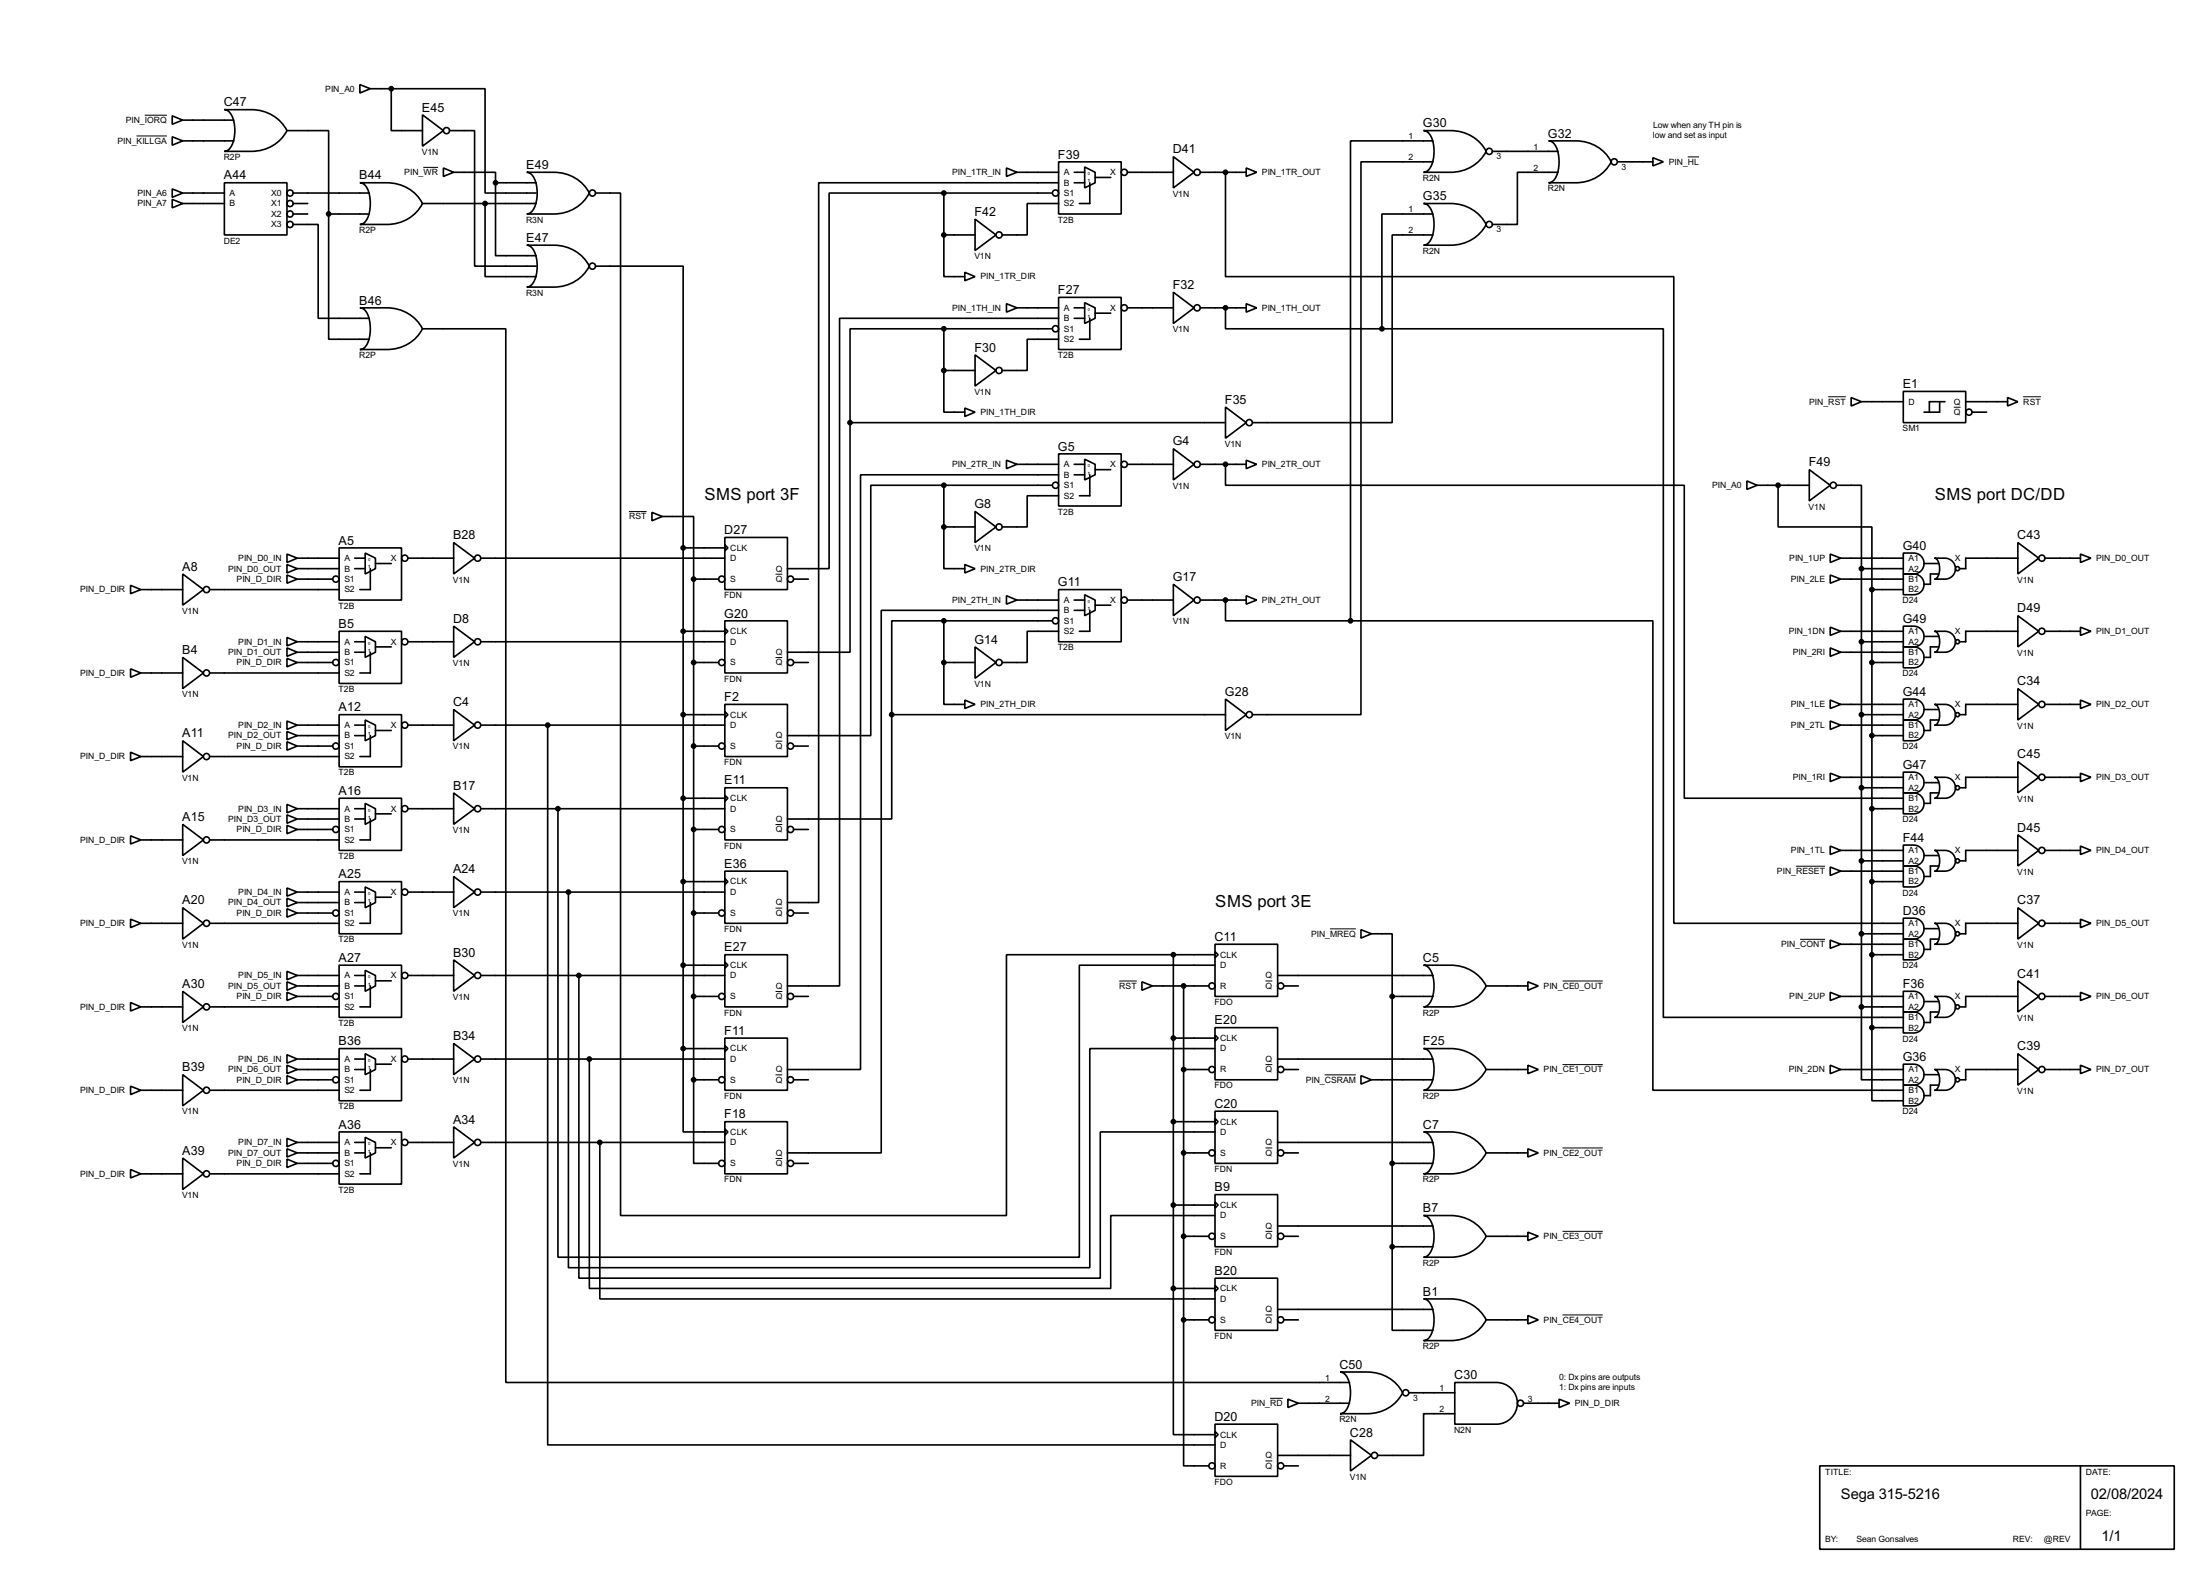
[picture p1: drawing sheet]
<svg xmlns="http://www.w3.org/2000/svg" width="536mm" height="383mm" viewBox="0 0 536 383" stroke-linecap="round" stroke-linejoin="round" font-family="sans-serif">
<g fill="none" stroke="#000" stroke-width=".4">
<path d="M42 28.2l2.5 1.1-2.5 1zM42 33.3l2.5 1-2.5 1.1zM44.5 34.3h12.5M44.5 29.3h12.5M54.7 26.7h6.6a9.6 9.6 0 0 1 8.6 5.1 9.6 9.6 0 0 1-8.6 5.1h-6.6a3.2 3.2 0 0 0 2.3-3.2 7.7 7.7 0 0 0-1.3-6.6zM69.9 31.8h10.2v20.3M87.7 20.6l2.5 1-2.5 1.1zM90.2 21.6h5.1M95.3 21.6v10.2h7.6M95.3 21.6h22.9v25.4h12.4M102.9 28l5.1 3.8-5.1 3.8zM109.5 31.8h6.1v33h15"/>
<path d="M257.9 39.4h15.2v12.7h-15.2zM285.8 38.2l5.1 3.8-5.1 3.8zM346.8 31.8h6.6a9.6 9.6 0 0 1 8.6 5.1 9.6 9.6 0 0 1-8.6 5.1h-6.6a3.2 3.2 0 0 0 2.3-3.2 7.6 7.6 0 0 0-1.3-6.6zM349.1 39.4h-17.6v134.6h-26.4M349.1 34.3h-20.1v116.9M363.5 36.9h16M377.2 34.3h6.6a9.5 9.5 0 0 1 8.7 5.1 9.5 9.5 0 0 1-8.7 5.1h-6.6a3.2 3.2 0 0 0 2.4-3.1 7.8 7.8 0 0 0-1.3-6.7zM394 39.4h8.6M402.6 38.4l2.6 1-2.6 1zM42 46l2.5 1-2.5 1.1zM42 48.6l2.5 1-2.5 1zM44.5 49.6h10.2"/>
<path d="M44.5 47h10.2M54.7 44.5h15.2v12.7h-15.2zM71.4 54.7h6.1v22.8h12.5M71.4 49.6h3.6M71.4 52.1h3.6M71.4 47h18.6M80.1 52.1v30.5h9.9M80.1 52.1h9.9M87.7 44.5h6.6a9.5 9.5 0 0 1 8.6 5.1 9.5 9.5 0 0 1-8.6 5.1h-6.6a3.2 3.2 0 0 0 2.3-3.2 7.7 7.7 0 0 0-1.3-6.6zM102.9 49.6h27.7M108 40.9l2.5 1.1-2.5 1zM110.5 42h10.2v2.5"/>
<path d="M118.2 49.6v17.8h12.4M120.7 44.5v17.8h9.9M120.7 44.5h9.9M128.3 59.7h6.6a9.6 9.6 0 0 1 8.7 5.1 9.6 9.6 0 0 1-8.7 5.1h-6.6a3.2 3.2 0 0 0 2.4-3.1 7.7 7.7 0 0 0-1.4-6.7zM128.3 42h6.6a9.6 9.6 0 0 1 8.7 5 9.6 9.6 0 0 1-8.7 5.1h-6.6a3.2 3.2 0 0 0 2.4-3.1 7.6 7.6 0 0 0-1.4-6.6zM145.1 47h6.1v249h94v-63.5h40.6M229.9 57.2v10.2h5.1M229.9 47h-27.9v91.5h-10.2M229.9 47h26.4M229.9 57.2h7.6M229.9 47v10.2M237.5 53.4l5.1 3.8-5.1 3.8z"/>
<path d="M245.2 40.9l2.5 1.1-2.5 1zM247.7 42h10.2M257.9 49.6h-7.7v7.6h-6.1M257.9 44.5h-58.5v175.3h-7.6M261.7 42h2.5M261.7 44.5h2.5M264.2 40.7l2.6 1.3v2.5l-2.6 1.3zM265.5 44.5v5.1h-2.6M266.8 43.2h3.8M274.6 42h11.2M292.4 42h11.2M298.5 42v25.4h109.2v157.4h55.9"/>
<path d="M303.6 40.9l2.5 1.1-2.5 1zM346.8 49.6h6.6a9.6 9.6 0 0 1 8.6 5.1 9.6 9.6 0 0 1-8.6 5h-6.6a3.2 3.2 0 0 0 2.3-3.1 7.7 7.7 0 0 0-1.3-6.6zM349.1 57.2h-10v45.7h-34M349.1 52.1h-12.5v28M379.5 42h-9.9v12.7h-6.1M87.7 75h6.6a9.6 9.6 0 0 1 8.6 5.1 9.5 9.5 0 0 1-8.6 5h-6.6a3.1 3.1 0 0 0 2.3-3.1 7.8 7.8 0 0 0-1.3-6.6zM145.1 64.8h21.3v68.6M235 66.3l2.5 1.1-2.5 1zM245.2 74l2.5 1-2.5 1zM247.7 75h10.2M257.9 72.4h15.2v12.7h-15.2zM257.9 77.5h-53.4v162.6h-12.7"/>
<path d="M261.7 75h2.5M261.7 77.5h2.5M264.2 73.7l2.6 1.3v2.5l-2.6 1.3zM265.5 77.5v5.1h-2.6M266.8 76.3h3.8M274.6 75h11.2M285.8 71.2l5.1 3.8-5.1 3.8zM292.4 75h11.2M298.5 75v5.1h38.1M303.6 74l2.5 1-2.5 1zM102.9 80.1h20.3v256.5h205.5M229.9 80.1h-22.8v22.8"/>
<path d="M229.9 90.2v10.2h5.1M229.9 80.1v10.1M229.9 80.1h26.4M229.9 90.2h7.6M235 99.4l2.5 1-2.5 1zM237.5 86.4l5.1 3.8-5.1 3.8zM257.9 82.6h-7.7v7.6h-6.1M298.5 99.1l5.1 3.8-5.1 3.8zM336.6 80.1h68.6v167.6h58.4M450.9 96.8l2.5 1-2.5 1.1zM453.4 97.8h10.2M463.6 95.3h15.2v7.6h-15.2z"/>
<path d="M472.5 97.8v2.6h-3.8M473.8 97.8h-3.8v2.6M478.8 97.8h10.2M489 96.8l2.5 1-2.5 1.1zM207.1 102.9v55.9h-15.3M207.1 102.9h91.4M229.9 118.2h-17.8v60.9h-20.3M229.9 118.2h26.4M229.9 118.2v10.1M245.2 112.1l2.5 1-2.5 1zM247.7 113.1h10.2M257.9 110.5h15.2v12.7h-15.2z"/>
<path d="M257.9 115.6h-48.3v144.8h-17.8M261.7 113.1h2.5M261.7 115.6h2.5M264.2 111.8l2.6 1.3v2.5l-2.6 1.3zM265.5 115.6v5.1h-2.6M266.8 114.4h3.8M274.6 113.1h11.2M285.8 109.3l5.1 3.8-5.1 3.8zM292.4 113.1h11.2M298.5 113.1v5.1h111.8v76.2h53.3M303.6 112.1l2.5 1-2.5 1zM425.5 117.1l2.5 1.1-2.5 1z"/>
<path d="M428 118.2h12.7M433.1 118.2v10.1h22.9v15.3M440.7 114.4l5.1 3.8-5.1 3.8zM447.3 118.2h6.1v20.3M480.4 100.4h3.5M44.5 139.8l5.1 3.8-5.1 3.8zM69.9 134.9l2.5 1-2.5 1.1zM69.9 137.5l2.5 1-2.5 1zM72.4 135.9h10.2M72.4 138.5h10.2M82.6 133.4h15.2v12.7h-15.2zM86.4 135.9h2.6"/>
<path d="M86.4 138.5h2.6M89 134.7l2.5 1.2v2.6l-2.5 1.3zM90.2 138.5v5.1h-2.5M91.5 137.2h3.8M99.4 135.9h11.1M110.5 132.1l5.1 3.8-5.1 3.9zM117.1 135.9h59.5M158.8 124.8l2.5 1-2.5 1zM161.3 125.8h7.7v15.2M166.4 133.4v121.9M166.4 133.4h10.2M176.6 130.9h15.2v12.7h-15.2z"/>
<path d="M176.6 132.6l.7 .8-.7 .8zM229.9 128.3v10.2h5.1M229.9 128.3h7.6M235 137.5l2.5 1-2.5 1zM237.5 124.5l5.1 3.8-5.1 3.8zM257.9 120.7h-7.7v7.6h-6.1M445.8 134.9l2.6 1-2.6 1.1zM448.4 135.9h15.2M453.4 138.5h10.2M453.4 138.5v106.7M463.6 134.7a5.1 5.1 0 0 1 4.1 .5 2.57 2.57 0 0 1 .8 2.8 2.57 2.57 0 0 1-2.4 1.8h-2.5zM463.6 139.8a5.1 5.1 0 0 1 4.1 .5 2.54 2.54 0 0 1 .8 2.8 2.54 2.54 0 0 1-2.4 1.7h-2.5z"/>
<path d="M468.7 137.2h3.5M471.2 135.9a5 5 0 0 1 4.1 .6 2.55 2.55 0 0 1 .9 2.8 2.55 2.55 0 0 1-2.4 1.7h-2.6a2.24 2.24 0 0 0 1.3-2.5 2.29 2.29 0 0 0-1.3-2.6zM472.2 139.8h-2v2.5h-1.5M491.5 132.1l5.1 3.8-5.1 3.9zM491.5 135.9h-12.7v2.6h-1.5M498.1 135.9h8.7M506.8 134.9l2.5 1-2.5 1.1zM31.8 142.5l2.5 1.1-2.5 1zM34.3 143.6h10.2M51.1 143.6h31.5M69.9 140l2.5 1-2.5 1zM69.9 155.2l2.5 1.1-2.5 1z"/>
<path d="M69.9 157.8l2.5 1-2.5 1zM72.4 156.3h10.2M72.4 158.8h10.2M72.4 141h8.7M82.6 153.7h15.2v12.7h-15.2zM86.4 156.3h2.6M86.4 158.8h2.6M89 155l2.5 1.3v2.5l-2.5 1.3zM90.2 158.8v5.1h-2.5M91.5 157.5h3.8M99.4 156.3h11.1M110.5 152.5l5.1 3.8-5.1 3.8z"/>
<path d="M117.1 156.3h59.5M166.4 153.7h10.2M169 141h6.1M169 141v121.9M176.6 151.2h15.2v12.7h-15.2zM176.6 153l.7 .7-.7 .8zM193.3 141h3.6M229.9 151.2h-12.7v22.8M229.9 151.2v10.1M229.9 151.2h26.4M237.5 157.5l5.1 3.8-5.1 3.9zM245.2 145.1l2.5 1-2.5 1z"/>
<path d="M247.7 146.1h10.2M257.9 143.6h15.2v12.7h-15.2zM257.9 153.7h-7.7v7.6h-6.1M257.9 148.6h-43.2v132.1h-22.9M261.7 146.1h2.5M261.7 148.6h2.5M264.2 144.8l2.6 1.3v2.5l-2.6 1.3zM265.5 148.6v5.1h-2.6M266.8 147.4h3.8M274.6 146.1h11.2M285.8 142.3l5.1 3.8-5.1 3.8zM292.4 146.1h11.2"/>
<path d="M298.5 146.1v5.1h30.5M303.6 145.1l2.5 1-2.5 1zM329 151.2h73.6v114.3h61M445.8 152.7l2.6 1-2.6 1zM445.8 140l2.6 1-2.6 1zM445.8 157.8l2.6 1-2.6 1zM448.4 158.8h15.2M448.4 141h15.2M448.4 153.7h15.2M453.4 156.3h10.2M456 143.6h7.6M456 143.6v106.6"/>
<path d="M463.6 152.5a5.1 5.1 0 0 1 4.1 .5 2.54 2.54 0 0 1 .8 2.8 2.54 2.54 0 0 1-2.4 1.7h-2.5zM463.6 157.5a5.1 5.1 0 0 1 4.1 .5 2.56 2.56 0 0 1 .8 2.9 2.56 2.56 0 0 1-2.4 1.7h-2.5zM468.7 155h3.5M471.2 153.7a5.1 5.1 0 0 1 4.1 .5 2.56 2.56 0 0 1 .9 2.9 2.56 2.56 0 0 1-2.4 1.7h-2.6a2.29 2.29 0 0 0 1.3-2.5 2.24 2.24 0 0 0-1.3-2.6zM472.2 157.5h-2v2.6h-1.5M491.5 149.9l5.1 3.8-5.1 3.8zM491.5 153.7h-12.7v2.6h-1.5M498.1 153.7h8.7M506.8 152.7l2.5 1-2.5 1zM31.8 162.9l2.5 1-2.5 1zM34.3 163.9h10.2M44.5 160.1l5.1 3.8-5.1 3.8z"/>
<path d="M51.1 163.9h31.5M69.9 175.6l2.5 1-2.5 1zM69.9 178.1l2.5 1-2.5 1zM69.9 160.3l2.5 1-2.5 1.1zM72.4 176.6h10.2M72.4 179.1h10.2M72.4 161.3h8.7M82.6 174h15.2v12.7h-15.2zM86.4 176.6h2.6M86.4 179.1h2.6M89 175.3l2.5 1.3v2.5l-2.5 1.3zM90.2 179.1v5.1h-2.5"/>
<path d="M91.5 177.9h3.8M99.4 176.6h11.1M110.5 172.8l5.1 3.8-5.1 3.8zM117.1 176.6h59.5M133.4 176.6v175.2h162.6M166.4 174h10.2M169 161.3h6.1M176.6 171.5h15.2v12.7h-15.2zM176.6 173.3l.7 .7-.7 .8zM193.3 161.3h3.6M217.2 174v25.4h-25.4M217.2 174h81.3"/>
<path d="M229.9 161.3v10.2h5.1M229.9 161.3h7.6M235 170.5l2.5 1-2.5 1zM298.5 170.2l5.1 3.8-5.1 3.9zM445.8 170.5l2.6 1-2.6 1zM445.8 175.6l2.6 1-2.6 1zM448.4 176.6h15.2M448.4 171.5h15.2M453.4 174h10.2M456 179.1h7.6M456 161.3h7.6M463.6 170.2a5.1 5.1 0 0 1 4.1 .5 2.56 2.56 0 0 1 .8 2.9 2.56 2.56 0 0 1-2.4 1.7h-2.5z"/>
<path d="M463.6 175.3a5.1 5.1 0 0 1 4.1 .5 2.53 2.53 0 0 1 .8 2.9 2.53 2.53 0 0 1-2.4 1.7h-2.5zM468.7 172.8h3.5M471.2 171.5a5.1 5.1 0 0 1 4.1 .5 2.53 2.53 0 0 1 .9 2.9 2.53 2.53 0 0 1-2.4 1.7h-2.6a2.24 2.24 0 0 0 1.3-2.6 2.21 2.21 0 0 0-1.3-2.5zM472.2 175.3h-2v2.6h-1.5M491.5 167.7l5.1 3.8-5.1 3.8zM491.5 171.5h-12.7v2.5h-1.5M498.1 171.5h8.7M506.8 170.5l2.5 1-2.5 1zM31.8 183.2l2.5 1-2.5 1zM34.3 184.2h10.2M44.5 180.4l5.1 3.8-5.1 3.8zM51.1 184.2h31.5"/>
<path d="M69.9 180.6l2.5 1.1-2.5 1zM69.9 195.9l2.5 1-2.5 1zM69.9 198.4l2.5 1-2.5 1.1zM72.4 196.9h10.2M72.4 199.4h10.2M72.4 181.7h8.7M82.6 194.4h15.2v12.7h-15.2zM86.4 196.9h2.6M86.4 199.4h2.6M89 195.6l2.5 1.3v2.5l-2.5 1.3zM90.2 199.4v5.1h-2.5M91.5 198.2h3.8"/>
<path d="M99.4 196.9h11.1M110.5 193.1l5.1 3.8-5.1 3.8zM117.1 196.9h59.5M135.9 196.9v109.2h127v-71.1h33.1M166.4 194.4h10.2M169 181.7h6.1M176.6 191.8h15.2v12.7h-15.2zM176.6 193.6l.7 .8-.7 .7zM193.3 181.7h3.6M445.8 188.3l2.6 1-2.6 1zM448.4 189.3h15.2M453.4 191.8h10.2"/>
<path d="M456 196.9h7.6M463.6 188a5.1 5.1 0 0 1 4.1 .5 2.53 2.53 0 0 1 .8 2.9 2.53 2.53 0 0 1-2.4 1.7h-2.5zM463.6 193.1a5 5 0 0 1 4.1 .5 2.55 2.55 0 0 1 .8 2.9 2.55 2.55 0 0 1-2.4 1.7h-2.5zM468.7 190.6h3.5M471.2 189.3a5.1 5.1 0 0 1 4.1 .5 2.55 2.55 0 0 1 .9 2.8 2.55 2.55 0 0 1-2.4 1.8h-2.6a2.24 2.24 0 0 0 1.3-2.6 2.24 2.24 0 0 0-1.3-2.5zM472.2 193.1h-2v2.5h-1.5M491.5 185.5l5.1 3.8-5.1 3.8zM491.5 189.3h-12.7v2.5h-1.5M498.1 189.3h8.7M506.8 188.3l2.5 1-2.5 1zM31.8 203.5l2.5 1-2.5 1zM34.3 204.5h10.2"/>
<path d="M44.5 200.7l5.1 3.8-5.1 3.8zM51.1 204.5h31.5M69.9 201l2.5 1-2.5 1zM69.9 216.2l2.5 1-2.5 1zM69.9 218.7l2.5 1.1-2.5 1zM72.4 217.2h10.2M72.4 219.8h10.2M72.4 202h8.7M82.6 214.7h15.2v12.7h-15.2zM86.4 217.2h2.6M86.4 219.8h2.6M89 216l2.5 1.2v2.6l-2.5 1.2z"/>
<path d="M90.2 219.8v5h-2.5M91.5 218.5h3.8M99.4 217.2h11.1M110.5 213.4l5.1 3.8-5.1 3.8zM117.1 217.2h59.5M138.5 217.2v91.5h127v-53.4h30.5M166.4 214.7h10.2M169 202h6.1M176.6 212.1h15.2v12.7h-15.2zM176.6 213.9l.7 .8-.7 .7zM193.3 202h3.6M445.8 206l2.6 1.1-2.6 1z"/>
<path d="M445.8 211.1l2.6 1-2.6 1.1zM448.4 207.1h15.2M448.4 212.1h15.2M453.4 209.6h10.2M456 214.7h7.6M463.6 205.8a5 5 0 0 1 4.1 .5 2.55 2.55 0 0 1 .8 2.9 2.55 2.55 0 0 1-2.4 1.7h-2.5zM463.6 210.9a5.1 5.1 0 0 1 4.1 .5 2.57 2.57 0 0 1 .8 2.8 2.57 2.57 0 0 1-2.4 1.8h-2.5zM468.7 208.3h3.5M471.2 207.1a5.1 5.1 0 0 1 4.1 .5 2.52 2.52 0 0 1 .9 2.8 2.52 2.52 0 0 1-2.4 1.7h-2.6a2.21 2.21 0 0 0 1.3-2.5 2.24 2.24 0 0 0-1.3-2.5zM472.2 210.9h-2v2.5h-1.5M491.5 203.3l5.1 3.8-5.1 3.8zM491.5 207.1h-12.7v2.5h-1.5"/>
<path d="M498.1 207.1h8.7M506.8 206l2.5 1.1-2.5 1zM31.8 223.8l2.5 1-2.5 1.1zM34.3 224.8h10.2M44.5 221l5.1 3.8-5.1 3.9zM51.1 224.8h31.5M69.9 221.3l2.5 1-2.5 1zM69.9 236.5l2.5 1-2.5 1.1zM69.9 239.1l2.5 1-2.5 1zM72.4 237.5h10.2M72.4 222.3h8.7M82.6 235h15.2v12.7h-15.2z"/>
<path d="M86.4 237.5h2.6M89 236.3l2.5 1.2v2.6l-2.5 1.3zM91.5 238.8h3.8M99.4 237.5h11.1M110.5 233.7l5.1 3.8-5.1 3.9zM117.1 237.5h59.5M141 237.5v73.7h127v-35.6h28M166.4 235h10.2M169 222.3h6.1M176.6 232.5h15.2v12.7h-15.2zM176.6 234.2l.7 .8-.7 .8zM193.3 222.3h3.6"/>
<path d="M278.2 239.1l2.5 1-2.5 1zM285.8 232.5h10.2M285.8 232.5v81.2M296 229.9h15.2v12.7h-15.2zM296 231.7l.7 .8-.7 .7zM311.2 237.5h37.9M331.5 226.4l2.6 1-2.6 1zM334.1 227.4h5v15.2M346.8 235h6.6a9.6 9.6 0 0 1 8.6 5.1 9.6 9.6 0 0 1-8.6 5.1h-6.6a3.2 3.2 0 0 0 2.3-3.2 7.6 7.6 0 0 0-1.3-6.6zM372.2 239.1l2.5 1-2.5 1zM445.8 228.9l2.6 1-2.6 1zM448.4 229.9h15.2"/>
<path d="M453.4 227.4h10.2M456 232.5h7.6M463.6 223.6a5.1 5.1 0 0 1 4.1 .5 2.57 2.57 0 0 1 .8 2.8 2.57 2.57 0 0 1-2.4 1.8h-2.5zM463.6 228.7a5.1 5.1 0 0 1 4.1 .5 2.54 2.54 0 0 1 .8 2.8 2.54 2.54 0 0 1-2.4 1.7h-2.5zM468.7 226.1h3.5M471.2 224.8a5 5 0 0 1 4.1 .6 2.55 2.55 0 0 1 .9 2.8 2.55 2.55 0 0 1-2.4 1.7h-2.6a2.24 2.24 0 0 0 1.3-2.5 2.29 2.29 0 0 0-1.3-2.6zM472.2 228.7h-2v2.5h-1.5M491.5 221l5.1 3.8-5.1 3.9zM491.5 238.8l5.1 3.8-5.1 3.8zM491.5 224.8h-12.7v2.6h-1.5M498.1 224.8h8.7M506.8 223.8l2.5 1-2.5 1.1z"/>
<path d="M31.8 244.1l2.5 1.1-2.5 1zM34.3 245.2h10.2M44.5 241.4l5.1 3.8-5.1 3.8zM51.1 245.2h31.5M69.9 241.6l2.5 1-2.5 1zM69.9 256.8l2.5 1.1-2.5 1zM69.9 259.4l2.5 1-2.5 1zM72.4 240.1h10.2M72.4 242.6h8.7M72.4 257.9h10.2M82.6 255.3h15.2v12.7h-15.2zM86.4 240.1h2.6"/>
<path d="M86.4 257.9h2.6M89 256.6l2.5 1.3v2.5l-2.5 1.3zM90.2 240.1v5.1h-2.5M91.5 259.1h3.8M99.4 257.9h11.1M110.5 254.1l5.1 3.8-5.1 3.8zM117.1 257.9h59.5M143.6 257.9v55.8h127v-17.7h25.4M166.4 255.3v20.3h10.2M166.4 255.3h10.2M169 242.6h6.1M176.6 252.8h15.2v12.7h-15.2z"/>
<path d="M176.6 254.6l.7 .7-.7 .8zM193.3 242.6h3.6M280.7 240.1h13.7M285.8 252.8h10.2M288.3 240.1v81.3M296 250.2h15.2v12.7h-15.2zM296 252l.7 .8-.7 .7zM311.2 257.9h37.9M312.7 240.1h3.6M339.1 242.6h10M339.1 242.6v61M346.8 255.3h6.6a9.6 9.6 0 0 1 8.6 5.1 9.6 9.6 0 0 1-8.6 5.1h-6.6a3.2 3.2 0 0 0 2.3-3.2 7.7 7.7 0 0 0-1.3-6.6z"/>
<path d="M362 240.1h10.2M372.2 259.4l2.5 1-2.5 1zM445.8 241.6l2.6 1-2.6 1zM445.8 259.4l2.6 1-2.6 1zM448.4 242.6h15.2M453.4 245.2v17.7h10.2M453.4 245.2h10.2M456 250.2v17.8h7.6M456 250.2h7.6M463.6 241.4a5.1 5.1 0 0 1 4.1 .5 2.54 2.54 0 0 1 .8 2.8 2.54 2.54 0 0 1-2.4 1.7h-2.5zM463.6 246.4a5.1 5.1 0 0 1 4.1 .5 2.56 2.56 0 0 1 .8 2.9 2.56 2.56 0 0 1-2.4 1.7h-2.5zM463.6 259.1a5.1 5.1 0 0 1 4.1 .5 2.56 2.56 0 0 1 .8 2.9 2.56 2.56 0 0 1-2.4 1.7h-2.5z"/>
<path d="M468.7 243.9h3.5M471.2 242.6a5.1 5.1 0 0 1 4.1 .5 2.56 2.56 0 0 1 .9 2.9 2.56 2.56 0 0 1-2.4 1.7h-2.6a2.29 2.29 0 0 0 1.3-2.5 2.24 2.24 0 0 0-1.3-2.6zM472.2 246.4h-2v2.6h-1.5M491.5 256.6l5.1 3.8-5.1 3.8zM491.5 242.6h-12.7v2.6h-1.5M498.1 242.6h8.7M506.8 241.6l2.5 1-2.5 1zM506.8 259.4l2.5 1-2.5 1zM31.8 264.5l2.5 1-2.5 1zM34.3 265.5h10.2M44.5 261.7l5.1 3.8-5.1 3.8zM51.1 265.5h31.5"/>
<path d="M69.9 261.9l2.5 1-2.5 1.1zM69.9 277.2l2.5 1-2.5 1zM69.9 279.7l2.5 1-2.5 1zM72.4 278.2h10.2M72.4 260.4h10.2M72.4 262.9h8.7M82.6 275.6h15.2v12.7h-15.2zM86.4 278.2h2.6M86.4 260.4h2.6M89 276.9l2.5 1.3v2.5l-2.5 1.3zM90.2 260.4v5.1h-2.5M91.5 279.5h3.8"/>
<path d="M99.4 278.2h11.1M110.5 274.4l5.1 3.8-5.1 3.8zM117.1 278.2h59.5M146.1 278.2v38.1h149.9M169 262.9v20.4h6.1M169 262.9h6.1M176.6 273.1h15.2v12.7h-15.2zM176.6 274.9l.7 .7-.7 .8zM193.3 262.9h3.6M285.8 273.1h10.2M288.3 260.4h6.1M296 270.6h15.2v12.7h-15.2z"/>
<path d="M296 272.3l.7 .8-.7 .8zM311.2 278.2h37.9M312.7 260.4h3.6M331.5 261.9l2.6 1-2.6 1.1zM334.1 262.9h15M346.8 275.6h6.6a9.6 9.6 0 0 1 8.6 5.1 9.6 9.6 0 0 1-8.6 5.1h-6.6a3.2 3.2 0 0 0 2.3-3.1 7.7 7.7 0 0 0-1.3-6.7zM362 260.4h10.2M372.2 279.7l2.5 1-2.5 1zM448.4 260.4h15.2M463.6 264.2a5.1 5.1 0 0 1 4.1 .5 2.53 2.53 0 0 1 .8 2.9 2.53 2.53 0 0 1-2.4 1.7h-2.5zM468.7 261.7h3.5M471.2 260.4a5.1 5.1 0 0 1 4.1 .5 2.53 2.53 0 0 1 .9 2.9 2.53 2.53 0 0 1-2.4 1.7h-2.6a2.24 2.24 0 0 0 1.3-2.6 2.21 2.21 0 0 0-1.3-2.5z"/>
<path d="M472.2 264.2h-2v2.6h-1.5M491.5 260.4h-12.7v2.5h-1.5M498.1 260.4h8.7M31.8 284.8l2.5 1-2.5 1zM34.3 285.8h10.2M44.5 282l5.1 3.8-5.1 3.8zM51.1 285.8h31.5M69.9 282.2l2.5 1.1-2.5 1zM72.4 280.7h10.2M72.4 283.3h8.7M86.4 280.7h2.6M90.2 280.7v5.1h-2.5"/>
<path d="M193.3 283.3h3.6M285.8 293.4h10.2M288.3 280.7h6.1M296 290.9h15.2v12.7h-15.2zM296 292.7l.7 .7-.7 .8zM311.2 298.5h37.9M312.7 280.7h3.6M339.1 283.3h10M346.8 296h6.6a9.6 9.6 0 0 1 8.6 5 9.6 9.6 0 0 1-8.6 5.1h-6.6a3.2 3.2 0 0 0 2.3-3.1 7.6 7.6 0 0 0-1.3-6.6zM362 280.7h10.2M285.8 313.7v35.6h10.2M285.8 313.7h10.2"/>
<path d="M288.3 301h6.1M296 311.2h15.2v12.7h-15.2zM296 313l.7 .7-.7 .8zM311.2 318.8h37.9M312.7 301h3.6M339.1 303.6v20.3h10M339.1 303.6h10M346.8 316.3h6.6a9.6 9.6 0 0 1 8.6 5.1 9.6 9.6 0 0 1-8.6 5h-6.6a3.2 3.2 0 0 0 2.3-3.1 7.7 7.7 0 0 0-1.3-6.6zM362 301h10.2M372.2 300l2.5 1-2.5 1.1zM288.3 321.4v35.5h6.1M288.3 321.4h6.1"/>
<path d="M312.7 321.4h3.6M326.4 334.1h6.6a9.5 9.5 0 0 1 8.7 5 9.5 9.5 0 0 1-8.7 5.1h-6.6a3.2 3.2 0 0 0 2.4-3.1 7.7 7.7 0 0 0-1.3-6.6zM343.2 339.1h11.2M354.4 336.6h10.1a5.1 5.1 0 0 1 5.1 5.1 5.1 5.1 0 0 1-5.1 5.1h-10.1zM362 321.4h10.2M372.2 320.3l2.5 1.1-2.5 1zM296 346.8h15.2v12.7h-15.2zM296 348.5l.7 .8-.7 .8zM311.2 354.4h17.8M312.7 356.9h3.6M313.7 340.7l2.6 1-2.6 1zM316.3 341.7h12.4"/>
<path d="M329 350.6l5.1 3.8-5.1 3.8zM354.4 344.2h-7.6v10.2h-11.2M371.1 341.7h8.7M379.8 340.7l2.5 1-2.5 1zM443.3 356.9h86.3v20.3h-86.3zM506.8 356.9v20.3"/>
<circle cx="108.7" cy="31.8" r=".75"/>
<circle cx="362.7" cy="36.9" r=".75"/>
<circle cx="393.2" cy="39.4" r=".75"/>
<circle cx="70.6" cy="54.7" r=".75"/>
<circle cx="70.6" cy="52.1" r=".75"/>
<circle cx="70.6" cy="49.6" r=".75"/>
<circle cx="70.6" cy="47" r=".75"/>
<circle cx="144.3" cy="47" r=".75"/>
<circle cx="243.3" cy="57.2" r=".75"/>
<circle cx="257.1" cy="47" r=".75"/>
<circle cx="273.8" cy="42" r=".75"/>
<circle cx="291.6" cy="42" r=".75"/>
<circle cx="362.7" cy="54.7" r=".75"/>
<circle cx="144.3" cy="64.8" r=".75"/>
<circle cx="273.8" cy="75" r=".75"/>
<circle cx="291.6" cy="75" r=".75"/>
<circle cx="243.3" cy="90.2" r=".75"/>
<circle cx="257.1" cy="80.1" r=".75"/>
<circle cx="257.1" cy="118.2" r=".75"/>
<circle cx="273.8" cy="113.1" r=".75"/>
<circle cx="291.6" cy="113.1" r=".75"/>
<circle cx="304.3" cy="102.9" r=".75"/>
<circle cx="446.5" cy="118.2" r=".75"/>
<circle cx="479.6" cy="100.4" r=".75"/>
<circle cx="98.6" cy="135.9" r=".75"/>
<circle cx="116.3" cy="135.9" r=".75"/>
<circle cx="243.3" cy="128.3" r=".75"/>
<circle cx="476.8" cy="138.5" r=".5"/>
<circle cx="497.3" cy="135.9" r=".75"/>
<circle cx="50.3" cy="143.6" r=".75"/>
<circle cx="81.8" cy="141" r=".75"/>
<circle cx="98.6" cy="156.3" r=".75"/>
<circle cx="116.3" cy="156.3" r=".75"/>
<circle cx="175.8" cy="141" r=".75"/>
<circle cx="192.5" cy="141" r=".75"/>
<circle cx="257.1" cy="151.2" r=".75"/>
<circle cx="273.8" cy="146.1" r=".75"/>
<circle cx="291.6" cy="146.1" r=".75"/>
<circle cx="476.8" cy="156.3" r=".5"/>
<circle cx="497.3" cy="153.7" r=".75"/>
<circle cx="50.3" cy="163.9" r=".75"/>
<circle cx="81.8" cy="161.3" r=".75"/>
<circle cx="98.6" cy="176.6" r=".75"/>
<circle cx="116.3" cy="176.6" r=".75"/>
<circle cx="175.8" cy="161.3" r=".75"/>
<circle cx="192.5" cy="161.3" r=".75"/>
<circle cx="243.3" cy="161.3" r=".75"/>
<circle cx="304.3" cy="174" r=".75"/>
<circle cx="476.8" cy="174" r=".5"/>
<circle cx="497.3" cy="171.5" r=".75"/>
<circle cx="50.3" cy="184.2" r=".75"/>
<circle cx="81.8" cy="181.7" r=".75"/>
<circle cx="98.6" cy="196.9" r=".75"/>
<circle cx="116.3" cy="196.9" r=".75"/>
<circle cx="175.8" cy="181.7" r=".75"/>
<circle cx="192.5" cy="181.7" r=".75"/>
<circle cx="476.8" cy="191.8" r=".5"/>
<circle cx="497.3" cy="189.3" r=".75"/>
<circle cx="50.3" cy="204.5" r=".75"/>
<circle cx="81.8" cy="202" r=".75"/>
<circle cx="98.6" cy="217.2" r=".75"/>
<circle cx="116.3" cy="217.2" r=".75"/>
<circle cx="175.8" cy="202" r=".75"/>
<circle cx="192.5" cy="202" r=".75"/>
<circle cx="476.8" cy="209.6" r=".5"/>
<circle cx="497.3" cy="207.1" r=".75"/>
<circle cx="50.3" cy="224.8" r=".75"/>
<circle cx="81.8" cy="222.3" r=".75"/>
<circle cx="98.6" cy="237.5" r=".75"/>
<circle cx="116.3" cy="237.5" r=".75"/>
<circle cx="175.8" cy="222.3" r=".75"/>
<circle cx="192.5" cy="222.3" r=".75"/>
<circle cx="476.8" cy="227.4" r=".5"/>
<circle cx="497.3" cy="224.8" r=".75"/>
<circle cx="50.3" cy="245.2" r=".75"/>
<circle cx="81.8" cy="242.6" r=".75"/>
<circle cx="98.6" cy="257.9" r=".75"/>
<circle cx="116.3" cy="257.9" r=".75"/>
<circle cx="175.8" cy="242.6" r=".75"/>
<circle cx="192.5" cy="242.6" r=".75"/>
<circle cx="295.2" cy="240.1" r=".75"/>
<circle cx="311.9" cy="240.1" r=".75"/>
<circle cx="476.8" cy="245.2" r=".5"/>
<circle cx="497.3" cy="242.6" r=".75"/>
<circle cx="50.3" cy="265.5" r=".75"/>
<circle cx="81.8" cy="262.9" r=".75"/>
<circle cx="98.6" cy="278.2" r=".75"/>
<circle cx="116.3" cy="278.2" r=".75"/>
<circle cx="175.8" cy="262.9" r=".75"/>
<circle cx="192.5" cy="262.9" r=".75"/>
<circle cx="295.2" cy="260.4" r=".75"/>
<circle cx="311.9" cy="260.4" r=".75"/>
<circle cx="476.8" cy="262.9" r=".5"/>
<circle cx="497.3" cy="260.4" r=".75"/>
<circle cx="50.3" cy="285.8" r=".75"/>
<circle cx="81.8" cy="283.3" r=".75"/>
<circle cx="175.8" cy="283.3" r=".75"/>
<circle cx="192.5" cy="283.3" r=".75"/>
<circle cx="295.2" cy="280.7" r=".75"/>
<circle cx="311.9" cy="280.7" r=".75"/>
<circle cx="295.2" cy="301" r=".75"/>
<circle cx="311.9" cy="301" r=".75"/>
<circle cx="295.2" cy="321.4" r=".75"/>
<circle cx="311.9" cy="321.4" r=".75"/>
<circle cx="342.4" cy="339.1" r=".75"/>
<circle cx="295.2" cy="356.9" r=".75"/>
<circle cx="311.9" cy="356.9" r=".75"/>
<circle cx="334.8" cy="354.4" r=".75"/>
<circle cx="370.3" cy="341.7" r=".75"/>
</g>
<g fill="none" stroke="#000" stroke-width=".24">
<path d="M33.3 33.1h7.4M35.3 28.1h5.4M411.1 38.2h2.8M103.1 40.8h3.6M445.3 96.6h4.3M475.9 99.2h1.7M492.8 96.6h4.3M153.2 124.6h4.3M188.9 139.8h1.7M188.9 160.1h1.7M188.9 180.5h1.7M188.9 200.8h1.7"/>
<path d="M437.5 210.9h7.1M188.9 221.1h1.7M272.6 238.9h4.3M308.3 238.9h1.6M324 226.2h6.3M380.6 238.9h9.8M438.5 228.7h6.1M188.9 241.4h1.7M308.3 259.2h1.6M380.6 259.2h9.8M188.9 261.7h1.7M308.3 279.5h1.6"/>
<path d="M322.7 261.7h7.6M380.6 279.5h9.8M188.9 282.1h1.7M308.3 299.8h1.6M380.6 299.8h9.8M308.3 320.2h1.6M380.6 320.2h9.8M308.3 355.7h1.6M309.4 340.5h3.1"/>
</g>
<g fill="#000" stroke="#000" stroke-width=".4">
<circle cx="95.3" cy="21.6" r=".5"/>
<circle cx="80" cy="52.1" r=".5"/>
<circle cx="118.1" cy="49.6" r=".5"/>
<circle cx="120.7" cy="44.5" r=".5"/>
<circle cx="229.9" cy="57.2" r=".5"/>
<circle cx="229.9" cy="47" r=".5"/>
<circle cx="298.5" cy="42" r=".5"/>
<circle cx="298.5" cy="75" r=".5"/>
<circle cx="229.9" cy="80.1" r=".5"/>
<circle cx="229.9" cy="90.2" r=".5"/>
<circle cx="336.6" cy="80.1" r=".5"/>
<circle cx="207" cy="102.9" r=".5"/>
<circle cx="229.9" cy="118.2" r=".5"/>
<circle cx="298.5" cy="113.1" r=".5"/>
<circle cx="433.1" cy="118.2" r=".5"/>
<circle cx="166.4" cy="133.4" r=".5"/>
<circle cx="229.9" cy="128.3" r=".5"/>
<circle cx="453.4" cy="138.5" r=".5"/>
<circle cx="166.4" cy="153.7" r=".5"/>
<circle cx="168.9" cy="141" r=".5"/>
<circle cx="229.9" cy="151.2" r=".5"/>
<circle cx="298.5" cy="146.1" r=".5"/>
<circle cx="328.9" cy="151.2" r=".5"/>
<circle cx="453.4" cy="156.3" r=".5"/>
<circle cx="455.9" cy="143.6" r=".5"/>
<circle cx="133.4" cy="176.6" r=".5"/>
<circle cx="166.4" cy="174" r=".5"/>
<circle cx="168.9" cy="161.3" r=".5"/>
<circle cx="217.2" cy="174" r=".5"/>
<circle cx="229.9" cy="161.3" r=".5"/>
<circle cx="453.4" cy="174" r=".5"/>
<circle cx="455.9" cy="179.1" r=".5"/>
<circle cx="455.9" cy="161.3" r=".5"/>
<circle cx="135.9" cy="196.9" r=".5"/>
<circle cx="166.4" cy="194.4" r=".5"/>
<circle cx="168.9" cy="181.7" r=".5"/>
<circle cx="453.4" cy="191.8" r=".5"/>
<circle cx="455.9" cy="196.9" r=".5"/>
<circle cx="138.4" cy="217.2" r=".5"/>
<circle cx="166.4" cy="214.7" r=".5"/>
<circle cx="168.9" cy="202" r=".5"/>
<circle cx="453.4" cy="209.6" r=".5"/>
<circle cx="455.9" cy="214.7" r=".5"/>
<circle cx="141" cy="237.5" r=".5"/>
<circle cx="166.4" cy="235" r=".5"/>
<circle cx="168.9" cy="222.3" r=".5"/>
<circle cx="285.8" cy="232.5" r=".5"/>
<circle cx="453.4" cy="227.4" r=".5"/>
<circle cx="455.9" cy="232.5" r=".5"/>
<circle cx="143.5" cy="257.9" r=".5"/>
<circle cx="166.4" cy="255.3" r=".5"/>
<circle cx="168.9" cy="242.6" r=".5"/>
<circle cx="285.8" cy="252.8" r=".5"/>
<circle cx="288.3" cy="240.1" r=".5"/>
<circle cx="339.1" cy="242.6" r=".5"/>
<circle cx="453.4" cy="245.2" r=".5"/>
<circle cx="455.9" cy="250.2" r=".5"/>
<circle cx="146.1" cy="278.2" r=".5"/>
<circle cx="168.9" cy="262.9" r=".5"/>
<circle cx="285.8" cy="273.1" r=".5"/>
<circle cx="288.3" cy="260.4" r=".5"/>
<circle cx="285.8" cy="293.4" r=".5"/>
<circle cx="288.3" cy="280.7" r=".5"/>
<circle cx="339.1" cy="283.3" r=".5"/>
<circle cx="285.8" cy="313.7" r=".5"/>
<circle cx="288.3" cy="301" r=".5"/>
<circle cx="339.1" cy="303.6" r=".5"/>
<circle cx="288.3" cy="321.4" r=".5"/>
</g>
<g font-size="4.6">
<text x="171.6" y="121.8">SMS port 3F</text>
<text x="471.3" y="121.8">SMS port DC/DD</text>
<text x="296" y="220.9">SMS port 3E</text>
</g>
<g font-size="4">
<text x="448.4" y="365.1">Sega 315-5216</text>
<text x="509.3" y="365.1">02/08/2024</text>
<text x="511.9" y="375.2">1/1</text>
</g>
<g font-size="3.4">
<text x="54.5" y="25.9">C47</text>
<text x="102.8" y="27.2">E45</text>
<text x="346.6" y="31">G30</text>
<text x="377.1" y="33.5">G32</text>
<text x="128.2" y="41.2">E49</text>
<text x="257.7" y="38.6">F39</text>
<text x="285.7" y="37.4">D41</text>
<text x="54.5" y="43.7">A44</text>
<text x="87.5" y="43.7">B44</text>
<text x="237.4" y="52.6">F42</text>
<text x="346.6" y="48.7">G35</text>
<text x="128.2" y="58.9">E47</text>
<text x="257.7" y="71.6">F27</text>
<text x="285.7" y="70.4">F32</text>
<text x="87.5" y="74.1">B46</text>
<text x="237.4" y="85.6">F30</text>
<text x="463.5" y="94.5">E1</text>
<text x="298.4" y="98.3">F35</text>
<text x="257.7" y="109.7">G5</text>
<text x="285.7" y="108.5">G4</text>
<text x="440.6" y="113.6">F49</text>
<text x="237.4" y="123.7">G8</text>
<text x="110.4" y="131.3">B28</text>
<text x="176.4" y="130.1">D27</text>
<text x="491.4" y="131.3">C43</text>
<text x="82.5" y="132.6">A5</text>
<text x="463.5" y="133.9">G40</text>
<text x="44.4" y="139">A8</text>
<text x="257.7" y="142.8">G11</text>
<text x="285.7" y="141.5">G17</text>
<text x="491.4" y="149.1">D49</text>
<text x="82.5" y="152.9">B5</text>
<text x="110.4" y="151.7">D8</text>
<text x="176.4" y="150.3">G20</text>
<text x="463.5" y="151.7">G49</text>
<text x="44.4" y="159.3">B4</text>
<text x="237.4" y="156.7">G14</text>
<text x="491.4" y="166.9">C34</text>
<text x="82.5" y="173.2">A12</text>
<text x="110.4" y="172">C4</text>
<text x="176.4" y="170.7">F2</text>
<text x="298.4" y="169.4">G28</text>
<text x="463.5" y="169.4">G44</text>
<text x="44.4" y="179.6">A11</text>
<text x="491.4" y="184.7">C45</text>
<text x="176.4" y="191">E11</text>
<text x="463.5" y="187.2">G47</text>
<text x="82.5" y="193.6">A16</text>
<text x="110.4" y="192.3">B17</text>
<text x="44.4" y="199.9">A15</text>
<text x="491.4" y="202.5">D45</text>
<text x="463.5" y="205">F44</text>
<text x="82.5" y="213.9">A25</text>
<text x="110.4" y="212.6">A24</text>
<text x="176.4" y="211.3">E36</text>
<text x="44.4" y="220.2">A20</text>
<text x="491.4" y="220.2">C37</text>
<text x="463.5" y="222.8">D36</text>
<text x="110.4" y="232.9">B30</text>
<text x="176.4" y="231.7">E27</text>
<text x="295.8" y="229.1">C11</text>
<text x="82.5" y="234.2">A27</text>
<text x="346.6" y="234.2">C5</text>
<text x="491.4" y="238">C41</text>
<text x="44.4" y="240.6">A30</text>
<text x="463.5" y="240.6">F36</text>
<text x="176.4" y="252">F11</text>
<text x="295.8" y="249.4">E20</text>
<text x="82.5" y="254.5">B36</text>
<text x="110.4" y="253.3">B34</text>
<text x="346.6" y="254.5">F25</text>
<text x="491.4" y="255.8">C39</text>
<text x="44.4" y="260.9">B39</text>
<text x="463.5" y="258.3">G36</text>
<text x="295.8" y="269.8">C20</text>
<text x="82.5" y="274.8">A36</text>
<text x="110.4" y="273.6">A34</text>
<text x="176.4" y="272.3">F18</text>
<text x="346.6" y="274.8">C7</text>
<text x="44.4" y="281.2">A39</text>
<text x="295.8" y="290.1">B9</text>
<text x="346.6" y="295.2">B7</text>
<text x="295.8" y="310.4">B20</text>
<text x="346.6" y="315.5">B1</text>
<text x="326.3" y="333.3">C50</text>
<text x="354.2" y="335.8">C30</text>
<text x="295.8" y="346">D20</text>
<text x="328.8" y="349.8">C28</text>
</g>
<g font-size="2.4">
<text x="79.2" y="22.3">PIN_A0</text>
<text x="30.6" y="30">PIN_IORQ</text>
<text x="28.6" y="35">PIN_KILLGA</text>
<text x="343.1" y="33.9">1</text>
<text x="402.6" y="33.7">low and set as input</text>
<text x="402.6" y="31.1">Low when any TH pin is</text>
<text x="54.5" y="38.9">R2P</text>
<text x="102.7" y="37.7">V1N</text>
<text x="343.1" y="39">2</text>
<text x="364.5" y="38.8">3</text>
<text x="373.6" y="36.4">1</text>
<text x="373.6" y="41.6">2</text>
<text x="395" y="41.3">3</text>
<text x="406.5" y="40.1">PIN_HL</text>
<text x="33.5" y="47.7">PIN_A6</text>
<text x="55.9" y="47.7">A</text>
<text x="66.1" y="47.7">X0</text>
<text x="98.5" y="42.7">PIN_WR</text>
<text x="231.9" y="42.7">PIN_1TR_IN</text>
<text x="259.1" y="42.7">A</text>
<text x="259.1" y="45.2">B</text>
<text x="259.1" y="47.7">S1</text>
<text x="270.4" y="42.7">X</text>
<text x="285.6" y="47.9">V1N</text>
<text x="307.4" y="42.7">PIN_1TR_OUT</text>
<text x="346.6" y="44.1">R2N</text>
<text x="377" y="46.6">R2N</text>
<text x="33.5" y="50.2">PIN_A7</text>
<text x="55.9" y="50.2">B</text>
<text x="66.1" y="50.2">X1</text>
<text x="66.1" y="52.8">X2</text>
<text x="259.1" y="50.2">S2</text>
<text x="343.1" y="51.7">1</text>
<text x="54.5" y="59.3">DE2</text>
<text x="66.1" y="55.4">X3</text>
<text x="87.5" y="56.8">R2P</text>
<text x="128.1" y="54.2">R3N</text>
<text x="257.7" y="54.2">T2B</text>
<text x="343.1" y="56.8">2</text>
<text x="364.5" y="56.5">3</text>
<text x="237.3" y="63.1">V1N</text>
<text x="346.6" y="61.8">R2N</text>
<text x="128.1" y="72">R3N</text>
<text x="238.8" y="68.1">PIN_1TR_DIR</text>
<text x="231.9" y="75.6">PIN_1TH_IN</text>
<text x="259.1" y="75.6">A</text>
<text x="270.4" y="75.6">X</text>
<text x="307.4" y="75.6">PIN_1TH_OUT</text>
<text x="259.1" y="83.3">S2</text>
<text x="259.1" y="78.2">B</text>
<text x="259.1" y="80.8">S1</text>
<text x="285.6" y="80.8">V1N</text>
<text x="87.5" y="87.2">R2P</text>
<text x="257.7" y="87.2">T2B</text>
<text x="237.3" y="96.1">V1N</text>
<text x="238.8" y="101">PIN_1TH_DIR</text>
<text x="440.7" y="98.5">PIN_RST</text>
<text x="464.9" y="98.5">D</text>
<text x="475.9" y="98.5">Q</text>
<text x="475.9" y="101">Q</text>
<text x="492.8" y="98.5">RST</text>
<text x="463.4" y="105">SM1</text>
<text x="231.9" y="113.7">PIN_2TR_IN</text>
<text x="259.1" y="113.7">A</text>
<text x="270.4" y="113.7">X</text>
<text x="298.3" y="108.8">V1N</text>
<text x="307.4" y="113.7">PIN_2TR_OUT</text>
<text x="259.1" y="116.3">B</text>
<text x="259.1" y="118.9">S1</text>
<text x="285.6" y="119">V1N</text>
<text x="417" y="118.9">PIN_A0</text>
<text x="257.7" y="125.3">T2B</text>
<text x="259.1" y="121.4">S2</text>
<text x="440.5" y="124.1">V1N</text>
<text x="153.2" y="126.4">RST</text>
<text x="58" y="136.6">PIN_D0_IN</text>
<text x="83.9" y="136.6">A</text>
<text x="95.2" y="136.6">X</text>
<text x="177.9" y="134.1">CLK</text>
<text x="177.9" y="136.6">D</text>
<text x="237.3" y="134.2">V1N</text>
<text x="435.8" y="136.6">PIN_1UP</text>
<text x="464.9" y="136.6">A1</text>
<text x="476.2" y="136.6">X</text>
<text x="510.6" y="136.6">PIN_D0_OUT</text>
<text x="55.6" y="139.2">PIN_D0_OUT</text>
<text x="57.6" y="141.7">PIN_D_DIR</text>
<text x="83.9" y="139.2">B</text>
<text x="83.9" y="141.7">S1</text>
<text x="110.3" y="141.8">V1N</text>
<text x="177.9" y="141.7">S</text>
<text x="188.9" y="139.2">Q</text>
<text x="188.9" y="141.7">Q</text>
<text x="238.8" y="139.2">PIN_2TR_DIR</text>
<text x="436.2" y="141.7">PIN_2LE</text>
<text x="464.9" y="141.7">B1</text>
<text x="464.9" y="139.2">A2</text>
<text x="491.3" y="141.8">V1N</text>
<text x="19.5" y="144.3">PIN_D_DIR</text>
<text x="44.3" y="149.5">V1N</text>
<text x="82.4" y="148.2">T2B</text>
<text x="83.9" y="144.3">S2</text>
<text x="176.4" y="145.7">FDN</text>
<text x="231.9" y="146.8">PIN_2TH_IN</text>
<text x="259.1" y="146.8">A</text>
<text x="259.1" y="149.3">B</text>
<text x="270.4" y="146.8">X</text>
<text x="307.4" y="146.8">PIN_2TH_OUT</text>
<text x="463.4" y="146.9">D24</text>
<text x="464.9" y="144.3">B2</text>
<text x="177.9" y="154.4">CLK</text>
<text x="259.1" y="154.4">S2</text>
<text x="259.1" y="151.9">S1</text>
<text x="285.6" y="152">V1N</text>
<text x="435.7" y="154.4">PIN_1DN</text>
<text x="464.9" y="154.4">A1</text>
<text x="476.2" y="154.4">X</text>
<text x="510.6" y="154.4">PIN_D1_OUT</text>
<text x="55.6" y="159.5">PIN_D1_OUT</text>
<text x="58" y="157">PIN_D1_IN</text>
<text x="83.9" y="157">A</text>
<text x="83.9" y="159.5">B</text>
<text x="95.2" y="157">X</text>
<text x="177.9" y="157">D</text>
<text x="188.9" y="159.5">Q</text>
<text x="257.7" y="158.4">T2B</text>
<text x="436.7" y="159.5">PIN_2RI</text>
<text x="464.9" y="159.5">B1</text>
<text x="464.9" y="157">A2</text>
<text x="491.3" y="159.6">V1N</text>
<text x="19.5" y="164.6">PIN_D_DIR</text>
<text x="57.6" y="162">PIN_D_DIR</text>
<text x="83.9" y="164.6">S2</text>
<text x="83.9" y="162">S1</text>
<text x="110.3" y="162.2">V1N</text>
<text x="176.4" y="166">FDN</text>
<text x="177.9" y="162">S</text>
<text x="188.9" y="162">Q</text>
<text x="237.3" y="167.2">V1N</text>
<text x="463.4" y="164.7">D24</text>
<text x="464.9" y="162">B2</text>
<text x="44.3" y="169.8">V1N</text>
<text x="82.4" y="168.5">T2B</text>
<text x="238.8" y="172.2">PIN_2TH_DIR</text>
<text x="436.2" y="172.2">PIN_1LE</text>
<text x="464.9" y="172.2">A1</text>
<text x="476.2" y="172.2">X</text>
<text x="510.6" y="172.2">PIN_D2_OUT</text>
<text x="55.6" y="179.8">PIN_D2_OUT</text>
<text x="58" y="177.3">PIN_D2_IN</text>
<text x="83.9" y="177.3">A</text>
<text x="83.9" y="179.8">B</text>
<text x="95.2" y="177.3">X</text>
<text x="177.9" y="174.7">CLK</text>
<text x="177.9" y="177.3">D</text>
<text x="188.9" y="179.8">Q</text>
<text x="298.3" y="179.9">V1N</text>
<text x="436.2" y="177.3">PIN_2TL</text>
<text x="464.9" y="177.3">B1</text>
<text x="464.9" y="179.8">B2</text>
<text x="464.9" y="174.7">A2</text>
<text x="491.3" y="177.4">V1N</text>
<text x="19.5" y="184.9">PIN_D_DIR</text>
<text x="57.6" y="182.4">PIN_D_DIR</text>
<text x="83.9" y="184.9">S2</text>
<text x="83.9" y="182.4">S1</text>
<text x="110.3" y="182.5">V1N</text>
<text x="177.9" y="182.4">S</text>
<text x="188.9" y="182.4">Q</text>
<text x="463.4" y="182.5">D24</text>
<text x="44.3" y="190.1">V1N</text>
<text x="82.4" y="188.8">T2B</text>
<text x="176.4" y="186.3">FDN</text>
<text x="436.7" y="190">PIN_1RI</text>
<text x="464.9" y="190">A1</text>
<text x="476.2" y="190">X</text>
<text x="510.6" y="190">PIN_D3_OUT</text>
<text x="58" y="197.6">PIN_D3_IN</text>
<text x="83.9" y="197.6">A</text>
<text x="95.2" y="197.6">X</text>
<text x="177.9" y="195.1">CLK</text>
<text x="177.9" y="197.6">D</text>
<text x="464.9" y="195.1">B1</text>
<text x="464.9" y="197.6">B2</text>
<text x="464.9" y="192.5">A2</text>
<text x="491.3" y="195.2">V1N</text>
<text x="55.6" y="200.1">PIN_D3_OUT</text>
<text x="57.6" y="202.7">PIN_D_DIR</text>
<text x="83.9" y="200.1">B</text>
<text x="83.9" y="202.7">S1</text>
<text x="110.3" y="202.8">V1N</text>
<text x="177.9" y="202.7">S</text>
<text x="188.9" y="200.1">Q</text>
<text x="188.9" y="202.7">Q</text>
<text x="463.4" y="200.3">D24</text>
<text x="19.5" y="205.2">PIN_D_DIR</text>
<text x="82.4" y="209.2">T2B</text>
<text x="83.9" y="205.2">S2</text>
<text x="176.4" y="206.6">FDN</text>
<text x="436.2" y="207.8">PIN_1TL</text>
<text x="464.9" y="207.8">A1</text>
<text x="476.2" y="207.8">X</text>
<text x="510.6" y="207.8">PIN_D4_OUT</text>
<text x="44.3" y="210.4">V1N</text>
<text x="177.9" y="215.4">CLK</text>
<text x="432.8" y="212.8">PIN_RESET</text>
<text x="464.9" y="212.8">B1</text>
<text x="464.9" y="215.4">B2</text>
<text x="464.9" y="210.3">A2</text>
<text x="491.3" y="213">V1N</text>
<text x="55.6" y="220.5">PIN_D4_OUT</text>
<text x="58" y="217.9">PIN_D4_IN</text>
<text x="83.9" y="217.9">A</text>
<text x="83.9" y="220.5">B</text>
<text x="95.2" y="217.9">X</text>
<text x="177.9" y="217.9">D</text>
<text x="188.9" y="220.5">Q</text>
<text x="463.4" y="218.1">D24</text>
<text x="19.5" y="225.5">PIN_D_DIR</text>
<text x="57.6" y="223">PIN_D_DIR</text>
<text x="83.9" y="225.5">S2</text>
<text x="83.9" y="223">S1</text>
<text x="110.3" y="223.1">V1N</text>
<text x="176.4" y="226.9">FDN</text>
<text x="177.9" y="223">S</text>
<text x="188.9" y="223">Q</text>
<text x="464.9" y="225.5">A1</text>
<text x="476.2" y="225.5">X</text>
<text x="510.6" y="225.5">PIN_D5_OUT</text>
<text x="44.3" y="230.8">V1N</text>
<text x="82.4" y="229.5">T2B</text>
<text x="297.2" y="233.2">CLK</text>
<text x="319.3" y="228.1">PIN_MREQ</text>
<text x="433.8" y="230.6">PIN_CONT</text>
<text x="464.9" y="230.6">B1</text>
<text x="464.9" y="233.2">B2</text>
<text x="464.9" y="228.1">A2</text>
<text x="491.3" y="230.8">V1N</text>
<text x="58" y="238.2">PIN_D5_IN</text>
<text x="83.9" y="238.2">A</text>
<text x="95.2" y="238.2">X</text>
<text x="177.9" y="235.7">CLK</text>
<text x="177.9" y="238.2">D</text>
<text x="297.2" y="235.7">D</text>
<text x="308.3" y="238.2">Q</text>
<text x="463.4" y="235.8">D24</text>
<text x="19.5" y="245.9">PIN_D_DIR</text>
<text x="55.6" y="240.8">PIN_D5_OUT</text>
<text x="57.6" y="243.3">PIN_D_DIR</text>
<text x="83.9" y="245.9">S2</text>
<text x="83.9" y="240.8">B</text>
<text x="83.9" y="243.3">S1</text>
<text x="110.3" y="243.5">V1N</text>
<text x="177.9" y="243.3">S</text>
<text x="188.9" y="240.8">Q</text>
<text x="188.9" y="243.3">Q</text>
<text x="272.6" y="240.8">RST</text>
<text x="295.8" y="244.7">FDO</text>
<text x="297.2" y="240.8">R</text>
<text x="308.3" y="240.8">Q</text>
<text x="376" y="240.8">PIN_CE0_OUT</text>
<text x="435.8" y="243.3">PIN_2UP</text>
<text x="464.9" y="243.3">A1</text>
<text x="464.9" y="245.9">A2</text>
<text x="476.2" y="243.3">X</text>
<text x="510.6" y="243.3">PIN_D6_OUT</text>
<text x="44.3" y="251.1">V1N</text>
<text x="82.4" y="249.8">T2B</text>
<text x="176.4" y="247.3">FDN</text>
<text x="346.6" y="247.3">R2P</text>
<text x="464.9" y="248.4">B1</text>
<text x="464.9" y="250.9">B2</text>
<text x="491.3" y="248.5">V1N</text>
<text x="177.9" y="256">CLK</text>
<text x="297.2" y="253.5">CLK</text>
<text x="297.2" y="256">D</text>
<text x="463.4" y="253.6">D24</text>
<text x="55.6" y="261.1">PIN_D6_OUT</text>
<text x="57.6" y="263.6">PIN_D_DIR</text>
<text x="58" y="258.6">PIN_D6_IN</text>
<text x="83.9" y="258.6">A</text>
<text x="83.9" y="261.1">B</text>
<text x="83.9" y="263.6">S1</text>
<text x="95.2" y="258.6">X</text>
<text x="110.3" y="263.8">V1N</text>
<text x="177.9" y="258.6">D</text>
<text x="177.9" y="263.6">S</text>
<text x="188.9" y="261.1">Q</text>
<text x="188.9" y="263.6">Q</text>
<text x="297.2" y="261.1">R</text>
<text x="308.3" y="258.6">Q</text>
<text x="308.3" y="261.1">Q</text>
<text x="318" y="263.6">PIN_CSRAM</text>
<text x="376" y="261.1">PIN_CE1_OUT</text>
<text x="435.7" y="261.1">PIN_2DN</text>
<text x="464.9" y="261.1">A1</text>
<text x="464.9" y="263.6">A2</text>
<text x="476.2" y="261.1">X</text>
<text x="510.6" y="261.1">PIN_D7_OUT</text>
<text x="19.5" y="266.2">PIN_D_DIR</text>
<text x="83.9" y="266.2">S2</text>
<text x="176.4" y="267.6">FDN</text>
<text x="295.8" y="265">FDO</text>
<text x="346.6" y="267.6">R2P</text>
<text x="464.9" y="266.2">B1</text>
<text x="464.9" y="268.7">B2</text>
<text x="491.3" y="266.3">V1N</text>
<text x="44.3" y="271.4">V1N</text>
<text x="82.4" y="270.1">T2B</text>
<text x="297.2" y="273.8">CLK</text>
<text x="463.4" y="271.4">D24</text>
<text x="55.6" y="281.4">PIN_D7_OUT</text>
<text x="58" y="278.9">PIN_D7_IN</text>
<text x="83.9" y="278.9">A</text>
<text x="83.9" y="281.4">B</text>
<text x="95.2" y="278.9">X</text>
<text x="177.9" y="276.3">CLK</text>
<text x="177.9" y="278.9">D</text>
<text x="188.9" y="281.4">Q</text>
<text x="297.2" y="276.3">D</text>
<text x="297.2" y="281.4">S</text>
<text x="308.3" y="278.9">Q</text>
<text x="308.3" y="281.4">Q</text>
<text x="376" y="281.4">PIN_CE2_OUT</text>
<text x="19.5" y="286.5">PIN_D_DIR</text>
<text x="57.6" y="284">PIN_D_DIR</text>
<text x="83.9" y="286.5">S2</text>
<text x="83.9" y="284">S1</text>
<text x="110.3" y="284.1">V1N</text>
<text x="176.4" y="287.9">FDN</text>
<text x="177.9" y="284">S</text>
<text x="188.9" y="284">Q</text>
<text x="295.8" y="285.4">FDN</text>
<text x="346.6" y="287.9">R2P</text>
<text x="44.3" y="291.7">V1N</text>
<text x="82.4" y="290.4">T2B</text>
<text x="297.2" y="294.1">CLK</text>
<text x="297.2" y="296.7">D</text>
<text x="308.3" y="299.2">Q</text>
<text x="295.8" y="305.7">FDN</text>
<text x="297.2" y="301.7">S</text>
<text x="308.3" y="301.7">Q</text>
<text x="376" y="301.7">PIN_CE3_OUT</text>
<text x="346.6" y="308.2">R2P</text>
<text x="297.2" y="314.4">CLK</text>
<text x="297.2" y="317">D</text>
<text x="297.2" y="322.1">S</text>
<text x="308.3" y="319.5">Q</text>
<text x="308.3" y="322.1">Q</text>
<text x="376" y="322.1">PIN_CE4_OUT</text>
<text x="295.8" y="326">FDN</text>
<text x="346.6" y="328.5">R2P</text>
<text x="379.8" y="336">0: Dx pins are outputs</text>
<text x="322.8" y="336.2">1</text>
<text x="322.8" y="341.3">2</text>
<text x="344.2" y="341">3</text>
<text x="350.7" y="338.7">1</text>
<text x="372.2" y="341.3">3</text>
<text x="379.8" y="338.5">1: Dx pins are inputs</text>
<text x="304.7" y="342.4">PIN_RD</text>
<text x="326.2" y="346.3">R2N</text>
<text x="350.7" y="343.8">2</text>
<text x="383.6" y="342.4">PIN_D_DIR</text>
<text x="297.2" y="350">CLK</text>
<text x="297.2" y="352.5">D</text>
<text x="354.2" y="348.9">N2N</text>
<text x="297.2" y="357.6">R</text>
<text x="308.3" y="355.1">Q</text>
<text x="308.3" y="357.6">Q</text>
<text x="444.6" y="359.1">TITLE:</text>
<text x="508.1" y="359.1">DATE:</text>
<text x="295.8" y="361.6">FDO</text>
<text x="328.8" y="360.3">V1N</text>
<text x="508.1" y="369.2">PAGE:</text>
<text x="444.6" y="375.6">BY:</text>
<text x="452.2" y="375.6">Sean Gonsalves</text>
<text x="490.3" y="375.6">REV:</text>
<text x="497.9" y="375.6">@REV</text>
</g>
<g font-size="1.2">
<text x="265" y="42.7">0</text>
<text x="265" y="44.4">1</text>
<text x="265" y="75.6">0</text>
<text x="265" y="77.5">1</text>
<text x="265" y="113.7">0</text>
<text x="265" y="115.6">1</text>
<text x="89.7" y="136.6">0</text>
<text x="89.7" y="138.4">1</text>
<text x="265" y="146.8">0</text>
<text x="265" y="148.6">1</text>
<text x="89.7" y="157">0</text>
<text x="89.7" y="158.7">1</text>
<text x="89.7" y="177.3">0</text>
<text x="89.7" y="179.1">1</text>
<text x="89.7" y="197.6">0</text>
<text x="89.7" y="199.4">1</text>
<text x="89.7" y="217.9">0</text>
<text x="89.7" y="219.7">1</text>
<text x="89.7" y="238.2">0</text>
<text x="89.7" y="240">1</text>
<text x="89.7" y="258.6">0</text>
<text x="89.7" y="260.3">1</text>
<text x="89.7" y="278.9">0</text>
<text x="89.7" y="280.7">1</text>
</g>
</svg>
